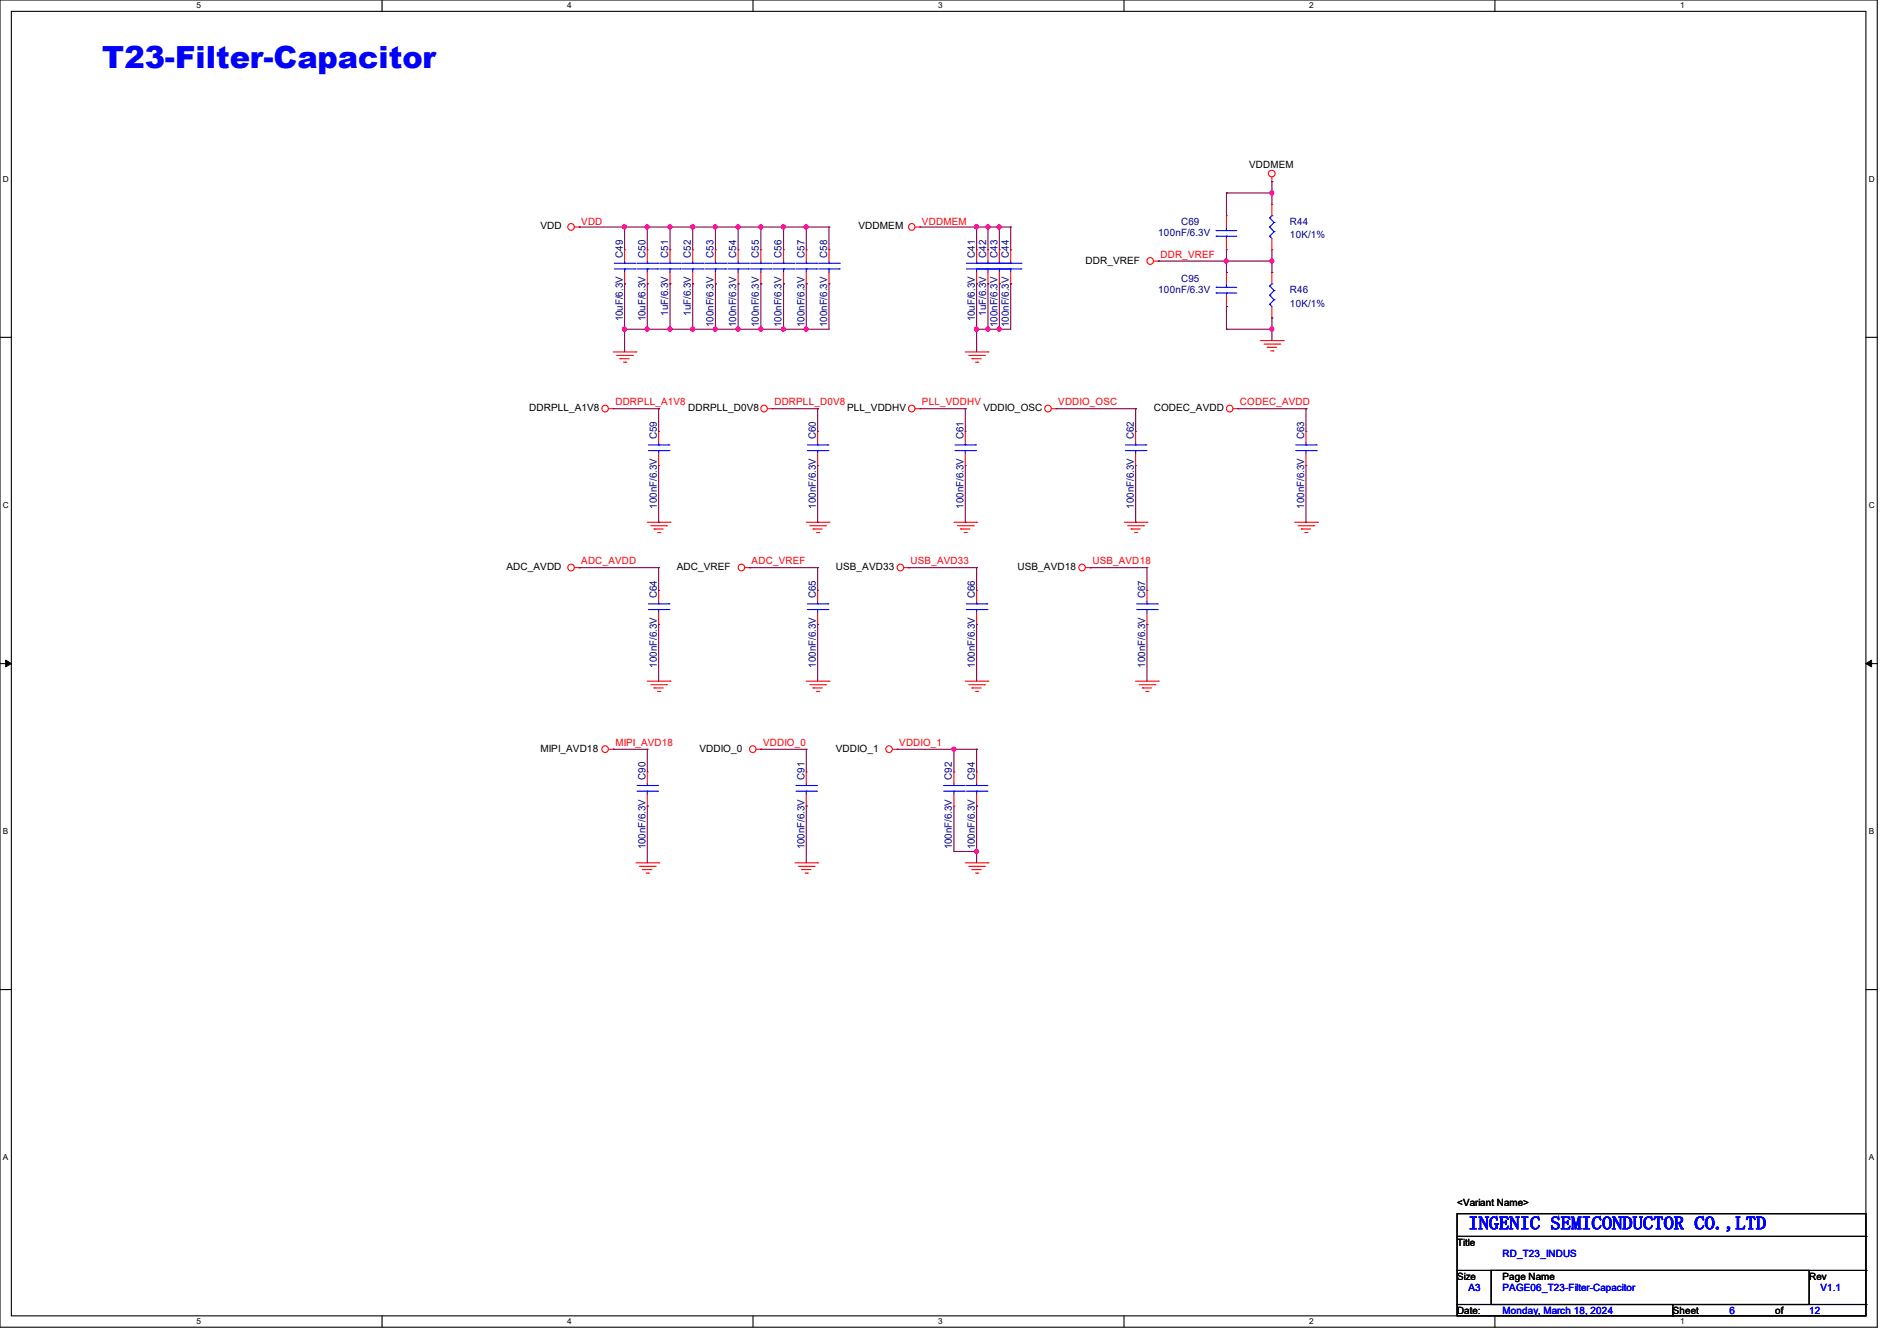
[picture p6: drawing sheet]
<svg xmlns="http://www.w3.org/2000/svg" width="297mm" height="210mm" viewBox="0 0 297 210" stroke-linecap="round" stroke-linejoin="round" font-family="sans-serif">
<path d="M0 0h293.9v207.9h-293.9zM1.8 1.8h290.3v204.3h-290.3z" fill="none" stroke="#000" stroke-width=".17"/>
<g fill="#fff">
<path d="M30.8 .2h.7v1.4h-.7z"/>
<path d="M30.8 206.2h.7v1.4h-.7z"/>
</g>
<path d="M59.8 0v1.8M59.8 206.1v1.8" fill="none" stroke="#000" stroke-width=".17"/>
<g fill="#fff">
<path d="M88.8 .2h.7v1.4h-.7z"/>
<path d="M88.8 206.2h.7v1.4h-.7z"/>
</g>
<path d="M117.9 0v1.8M117.9 206.1v1.8" fill="none" stroke="#000" stroke-width=".17"/>
<g fill="#fff">
<path d="M146.9 .2h.7v1.4h-.7z"/>
<path d="M146.9 206.2h.7v1.4h-.7z"/>
</g>
<path d="M176 0v1.8M176 206.1v1.8" fill="none" stroke="#000" stroke-width=".17"/>
<g fill="#fff">
<path d="M205 .2h.7v1.4h-.7z"/>
<path d="M205 206.2h.7v1.4h-.7z"/>
</g>
<path d="M234.1 0v1.8M234.1 206.1v1.8" fill="none" stroke="#000" stroke-width=".17"/>
<g fill="#fff">
<path d="M263.1 .2h.6v1.4h-.6z"/>
<path d="M263.1 206.2h.6v1.4h-.6z"/>
<path d="M.5 27.3h.9v1.4h-.9z"/>
<path d="M292.6 27.3h.9v1.4h-.9z"/>
<path d="M.5 78.4h.9v1.4h-.9z"/>
<path d="M292.6 78.4h.9v1.4h-.9z"/>
</g>
<path d="M0 52.8h1.8M292.1 52.8h1.8" fill="none" stroke="#000" stroke-width=".17"/>
<g fill="#fff">
<path d="M.5 129.5h.8v1.4h-.8z"/>
<path d="M292.6 129.5h.8v1.4h-.8z"/>
</g>
<path d="M0 103.9h1.8M292.1 103.9h1.8" fill="none" stroke="#000" stroke-width=".17"/>
<path d="M.9 103.4l.9 .5-.9 .5zM292.1 103.9l.9-.5v1z" fill="#000" stroke="#000" stroke-width=".16"/>
<g fill="#fff">
<path d="M.5 180.5h.8v1.4h-.8z"/>
<path d="M292.6 180.5h.8v1.4h-.8z"/>
</g>
<path d="M0 155h1.8M292.1 155h1.8M228.1 190.1h64v16h-64zM228.1 193.6h64M228.1 199h64M233.5 199h49.8v5.3h-49.8zM292.1 193.6h.1M292.1 199h.1M228.1 204.3h64M261.9 206.1h.1M261.9 204.3v1.8M292.1 204.3h.1" fill="none" stroke="#000" stroke-width=".17"/>
<g fill="none" stroke="#f00" stroke-width=".17">
<path d="M90 35.6h.7M90.7 35.6h.1M97.8 39.1h.1M97.8 39.1v1.8M101.3 39.1h.1M101.3 39.1v1.8M104.9 39.1h.1M104.9 39.1v1.8M108.5 39.1h.1M108.5 39.1v1.8M112 39.1h.1M112 39.1v1.8"/>
<path d="M115.6 39.1h.1M115.6 39.1v1.8M119.1 39.1h.1M119.1 39.1v1.8M122.7 39.1h.1M122.7 39.1v1.8M126.2 39.1h.1M126.2 39.1v1.8M129.8 39.1h.1M129.8 39.1v1.8M143.3 35.6h.7M144 35.6h.1"/>
<path d="M152.9 39.1h.1M152.9 39.1v1.8M154.7 39.1h.1M154.7 39.1v1.8M156.5 39.1h.1M156.5 39.1v1.8M158.2 39.1h.1M158.2 39.1v1.8M192 39.1h.1M192 33.8h.1M192 33.8v1.8M192 37.3v1.8"/>
<path d="M199.1 28.4h.1M199.1 39.1h.1M199.1 32h.1M199.1 27.7v.7M199.1 32v1.8M199.1 37.3v1.8M96 55.1h3.6M96.6 55.7h2.4M97.1 56.2h.1M97.1 56.2h1.4M97.6 56.7h.4M97.8 44.4h.1"/>
<path d="M97.8 42.7v1.7M98 56.7h.1M99 55.7h.1M99.6 55.1h.1M101.3 44.4h.1M101.3 42.7v1.7M104.9 44.4h.1M104.9 42.7v1.7M108.5 44.4h.1M108.5 42.7v1.7M112 44.4h.1M112 42.7v1.7"/>
<path d="M115.6 44.4h.1M115.6 42.7v1.7M119.1 44.4h.1M119.1 42.7v1.7M122.7 44.4h.1M122.7 42.7v1.7M126.2 44.4h.1M126.2 42.7v1.7M129.8 44.4h.1M129.8 42.7v1.7M151.1 55.1h3.6M151.7 55.7h2.4"/>
<path d="M152.2 56.2h.1M152.2 56.2h1.4M152.7 56.7h.4M152.9 44.4h.1M152.9 42.7v1.7M153.1 56.7h.1M154.1 55.7h.1M154.7 55.1h.1M154.7 44.4h.1M154.7 42.7v1.7M156.5 44.4h.1M156.5 42.7v1.7"/>
<path d="M158.2 44.4h.1M158.2 42.7v1.7M180.6 40.9h.8M181.4 40.9h.1M192 48h.1M192 42.7h.1M192 42.7v1.7M192 46.2v1.8M197.4 53.3h3.5M197.9 53.9h2.5M198.4 54.4h.1M198.4 54.4h1.5"/>
<path d="M199 54.9h.3M199.1 49.8h.1M199.1 42.7h.1M199.1 42.7v1.7M199.1 48v1.8M199.3 54.9h.1M200.4 53.9h.1M200.9 53.3h.1M95.3 64h.7M96 64h.1M103.1 67.6h.1M103.1 72.9h.1"/>
<path d="M103.1 67.6v1.7M103.1 71.1v1.8M120.2 64h.7M120.9 64h.1M128 67.6h.1M128 72.9h.1M128 67.6v1.7M128 71.1v1.8M143.3 64h.7M144 64h.1M151.1 67.6h.1M151.1 72.9h.1"/>
<path d="M151.1 67.6v1.7M151.1 71.1v1.8M164.6 64h.8M165.4 64h.1M177.8 67.6h.1M177.8 72.9h.1M177.8 67.6v1.7M177.8 71.1v1.8M193.1 64h.7M193.8 64h.1M204.5 67.6h.1M204.5 72.9h.1"/>
<path d="M204.5 67.6v1.7M204.5 71.1v1.8M90 88.9h.7M90.7 88.9h.1M101.3 81.8h3.6M101.9 82.3h2.5M102.4 82.8h.1M102.4 82.8h1.4M103 83.4h.3M103.1 92.5h.1M103.1 97.8h.1M103.1 92.5v1.7"/>
<path d="M103.1 96v1.8M103.3 83.4h.1M104.4 82.3h.1M104.9 81.8h.1M116.6 88.9h.7M117.3 88.9h.1M126.2 81.8h3.6M126.8 82.3h2.4M127.3 82.8h.1M127.3 82.8h1.4M127.8 83.4h.4M128 92.5h.1"/>
<path d="M128 97.8h.1M128 92.5v1.7M128 96v1.8M128.2 83.4h.1M129.2 82.3h.1M129.8 81.8h.1M141.5 88.9h.7M142.2 88.9h.1M149.4 81.8h3.5M149.9 82.3h2.5M150.4 82.8h.1M150.4 82.8h1.4"/>
<path d="M151 83.4h.3M151.3 83.4h.1M152.4 82.3h.1M152.9 81.8h.1M152.9 92.5h.1M152.9 97.8h.1M152.9 92.5v1.7M152.9 96v1.8M170 88.9h.7M170.7 88.9h.1M176 81.8h3.6M176.6 82.3h2.4"/>
<path d="M177.1 82.8h.1M177.1 82.8h1.4M177.6 83.4h.4M178 83.4h.1M179 82.3h.1M179.6 81.8h.1M179.6 92.5h.1M179.6 97.8h.1M179.6 92.5v1.7M179.6 96v1.8M202.7 81.8h3.5M203.2 82.3h2.5"/>
<path d="M203.8 82.8h.1M203.8 82.8h1.4M204.3 83.4h.3M204.6 83.4h.1M205.7 82.3h.1M206.2 81.8h.1M95.3 117.3h.7M96 117.3h.1M101.3 106.7h3.6M101.9 107.2h2.5M102.4 107.7h.1M102.4 107.7h1.4"/>
<path d="M103 108.3h.3M103.3 108.3h.1M104.4 107.2h.1M104.9 106.7h.1M118.4 117.3h.7M119.1 117.3h.1M126.2 106.7h3.6M126.8 107.2h2.4M127.3 107.7h.1M127.3 107.7h1.4M127.8 108.3h.4M128.2 108.3h.1"/>
<path d="M129.2 107.2h.1M129.8 106.7h.1M139.7 117.3h.8M140.5 117.3h.1M151.1 106.7h3.6M151.7 107.2h2.4M152.2 107.7h.1M152.2 107.7h1.4M152.7 108.3h.4M153.1 108.3h.1M154.1 107.2h.1M154.7 106.7h.1"/>
<path d="M177.8 106.7h3.6M178.4 107.2h2.4M178.9 107.7h.1M178.9 107.7h1.4M179.4 108.3h.3M179.7 108.3h.1M180.8 107.2h.1M181.4 106.7h.1M99.6 135.1h3.5M100.1 135.7h2.5M100.6 136.2h.1M100.6 136.2h1.5"/>
<path d="M101.2 136.7h.3M101.3 120.9h.1M101.3 126.2h.1M101.3 120.9v1.8M101.3 124.5v1.7M101.5 136.7h.1M102.6 135.7h.1M103.1 135.1h.1M124.5 135.1h3.5M125 135.7h2.5M125.5 136.2h.1M125.5 136.2h1.5"/>
<path d="M126.1 136.7h.3M126.2 120.9h.1M126.2 126.2h.1M126.2 120.9v1.8M126.2 124.5v1.7M126.4 136.7h.1M127.5 135.7h.1M128 135.1h.1M149.4 120.9h.1M149.4 126.2h.1M149.4 120.9v1.8M149.4 124.5v1.7"/>
<path d="M151.1 135.1h3.6M151.7 135.7h2.4M152.2 136.2h.1M152.2 136.2h1.4M152.7 136.7h.4M152.9 120.9h.1M152.9 126.2h.1M152.9 120.9v1.8M152.9 124.5v1.7M153.1 136.7h.1M154.1 135.7h.1M154.7 135.1h.1"/>
<circle cx="89.4" cy="35.5" r=".52"/>
<circle cx="142.7" cy="35.5" r=".52"/>
<circle cx="199.1" cy="27.2" r=".52"/>
<circle cx="180.1" cy="40.9" r=".52"/>
<circle cx="94.7" cy="64" r=".52"/>
<circle cx="119.6" cy="64" r=".52"/>
<circle cx="142.7" cy="64" r=".52"/>
<circle cx="164.1" cy="64" r=".52"/>
<circle cx="192.5" cy="64" r=".52"/>
<circle cx="89.4" cy="88.9" r=".52"/>
<circle cx="116.1" cy="88.9" r=".52"/>
<circle cx="141" cy="88.9" r=".52"/>
<circle cx="169.4" cy="88.9" r=".52"/>
<circle cx="94.7" cy="117.3" r=".52"/>
<circle cx="117.8" cy="117.3" r=".52"/>
<circle cx="139.2" cy="117.3" r=".52"/>
</g>
<g fill="none" stroke="#00f" stroke-width=".17">
<path d="M190.4 36.1h.1M190.4 37h.1M190.4 36.1h3.2M190.4 37h3.2M192 37h.1M192 36.1h.1M192 35.6v.5M192 37v.3M198.8 37h.1M198.8 35.6h.1M198.8 34.1h.1M198.8 37l.3 .3"/>
<path d="M198.8 35.6l.7 .7M198.8 34.1l.7 .7M199.1 33.8h.1M199.1 33.8l-.3 .3M199.5 36.3h.1M199.5 34.8h.1M199.5 36.3l-.7 .7M199.5 34.8l-.7 .8M96.2 42.1h3.2M96.2 41.2h3.2M97.8 41.2h.1M97.8 42.1h.1"/>
<path d="M97.8 40.9v.3M97.8 42.1v.6M99.4 42.1h.1M99.4 41.2h.1M99.7 42.1h3.3M99.7 41.2h3.3M101.3 41.2h.1M101.3 42.1h.1M101.3 40.9v.3M101.3 42.1v.6M103 42.1h.1M103 41.2h.1"/>
<path d="M103.3 42.1h3.2M103.3 41.2h3.2M104.9 41.2h.1M104.9 42.1h.1M104.9 40.9v.3M104.9 42.1v.6M106.5 42.1h.1M106.5 41.2h.1M106.8 42.1h3.3M106.8 41.2h3.3M108.5 41.2h.1M108.5 42.1h.1"/>
<path d="M108.5 40.9v.3M108.5 42.1v.6M110.1 42.1h.1M110.1 41.2h.1M110.4 42.1h3.2M110.4 41.2h3.2M112 41.2h.1M112 42.1h.1M112 40.9v.3M112 42.1v.6M113.6 42.1h.1M113.6 41.2h.1"/>
<path d="M114 42.1h3.2M114 41.2h3.2M115.6 41.2h.1M115.6 42.1h.1M115.6 40.9v.3M115.6 42.1v.6M117.2 42.1h.1M117.2 41.2h.1M117.5 42.1h3.2M117.5 41.2h3.2M119.1 41.2h.1M119.1 42.1h.1"/>
<path d="M119.1 40.9v.3M119.1 42.1v.6M120.7 42.1h.1M120.7 41.2h.1M121.1 42.1h3.2M121.1 41.2h3.2M122.7 41.2h.1M122.7 42.1h.1M122.7 40.9v.3M122.7 42.1v.6M124.3 42.1h.1M124.3 41.2h.1"/>
<path d="M124.6 42.1h3.2M124.6 41.2h3.2M126.2 41.2h.1M126.2 42.1h.1M126.2 40.9v.3M126.2 42.1v.6M127.8 42.1h.1M127.8 41.2h.1M128.2 42.1h3.2M128.2 41.2h3.2M129.8 41.2h.1M129.8 42.1h.1"/>
<path d="M129.8 40.9v.3M129.8 42.1v.6M131.4 42.1h.1M131.4 41.2h.1M151.3 42.1h8.6M151.3 41.2h8.6M152.9 41.2h.1M152.9 42.1h.1M152.9 40.9v.3M152.9 42.1v.6M154.5 42.1h.1M154.5 41.2h.1"/>
<path d="M154.7 41.2h.1M154.7 42.1h.1M154.7 40.9v.3M154.7 42.1v.6M156.3 42.1h.1M156.3 41.2h.1M156.5 41.2h.1M156.5 42.1h.1M156.5 40.9v.3M156.5 42.1v.6M158.1 42.1h.1M158.1 41.2h.1"/>
<path d="M158.2 41.2h.1M158.2 42.1h.1M158.2 40.9v.3M158.2 42.1v.6M159.9 42.1h.1M159.9 41.2h.1M190.4 45h.1M190.4 45.9h.1M190.4 45h3.2M190.4 45.9h3.2M192 45.9h.1M192 45h.1"/>
<path d="M192 44.4v.6M192 45.9v.3M198.8 47.7h.1M198.8 46.2h.1M198.8 44.8h.1M198.8 47.7l.3 .3M198.8 46.2l.7 .7M198.8 44.8l.7 .7M199.1 44.4h.1M199.1 44.4l-.3 .4M199.5 46.9h.1M199.5 45.5h.1"/>
<path d="M199.5 46.9l-.7 .8M199.5 45.5l-.7 .7M101.5 70.6h3.2M101.5 69.7h3.2M103.1 69.7h.1M103.1 70.6h.1M103.1 69.3v.4M103.1 70.6v.5M104.7 70.6h.1M104.7 69.7h.1M126.4 70.6h3.2M126.4 69.7h3.2"/>
<path d="M128 69.7h.1M128 70.6h.1M128 69.3v.4M128 70.6v.5M129.6 70.6h.1M129.6 69.7h.1M149.5 70.6h3.2M149.5 69.7h3.2M151.1 69.7h.1M151.1 70.6h.1M151.1 69.3v.4M151.1 70.6v.5"/>
<path d="M152.7 70.6h.1M152.7 69.7h.1M176.2 70.6h3.2M176.2 69.7h3.2M177.8 69.7h.1M177.8 70.6h.1M177.8 69.3v.4M177.8 70.6v.5M179.4 70.6h.1M179.4 69.7h.1M202.9 70.6h3.2M202.9 69.7h3.2"/>
<path d="M204.5 69.7h.1M204.5 70.6h.1M204.5 69.3v.4M204.5 70.6v.5M206.1 70.6h.1M206.1 69.7h.1M101.5 95.5h3.2M101.5 94.6h3.2M103.1 94.6h.1M103.1 95.5h.1M103.1 94.2v.4M103.1 95.5v.5"/>
<path d="M104.7 95.5h.1M104.7 94.6h.1M126.4 95.5h3.2M126.4 94.6h3.2M128 94.6h.1M128 95.5h.1M128 94.2v.4M128 95.5v.5M129.6 95.5h.1M129.6 94.6h.1M151.3 95.5h3.2M151.3 94.6h3.2"/>
<path d="M152.9 94.6h.1M152.9 95.5h.1M152.9 94.2v.4M152.9 95.5v.5M154.5 95.5h.1M154.5 94.6h.1M178 95.5h3.2M178 94.6h3.2M179.6 94.6h.1M179.6 95.5h.1M179.6 94.2v.4M179.6 95.5v.5"/>
<path d="M181.2 95.5h.1M181.2 94.6h.1M99.7 123.9h3.3M99.7 123h3.3M101.3 123h.1M101.3 123.9h.1M101.3 122.7v.3M101.3 123.9v.6M103 123.9h.1M103 123h.1M124.6 123.9h3.2M124.6 123h3.2"/>
<path d="M126.2 123h.1M126.2 123.9h.1M126.2 122.7v.3M126.2 123.9v.6M127.8 123.9h.1M127.8 123h.1M147.7 123.9h3.3M147.7 123h3.3M149.4 123h.1M149.4 123.9h.1M149.4 122.7v.3M149.4 123.9v.6"/>
<path d="M151 123.9h.1M151 123h.1M151.3 123.9h3.2M151.3 123h3.2M152.9 123h.1M152.9 123.9h.1M152.9 122.7v.3M152.9 123.9v.6M154.5 123.9h.1M154.5 123h.1"/>
</g>
<g fill="none" stroke="#800040" stroke-width=".17">
<path d="M90.7 35.6h.1M90.7 35.6h39.1M97.8 35.6h.1M97.8 35.6v3.5M101.3 35.6h.1M101.3 35.6v3.5M104.9 35.6h.1M104.9 35.6v3.5M108.5 35.6h.1M108.5 35.6v3.5M112 35.6h.1M112 35.6v3.5"/>
<path d="M115.6 35.6h.1M115.6 35.6v3.5M119.1 35.6h.1M119.1 35.6v3.5M122.7 35.6h.1M122.7 35.6v3.5M126.2 35.6h.1M126.2 35.6v3.5M129.8 35.6h.1M129.8 35.6v3.5M144 35.6h14.2M152.9 35.6h.1"/>
<path d="M152.9 35.6v3.5M154.7 35.6h.1M154.7 35.6v3.5M156.5 35.6h.1M156.5 35.6v3.5M158.2 35.6h.1M158.2 35.6v3.5M192 30.2h.1M192 30.2v3.6M192 39.1v3.6M192 30.2h7.1M199.1 30.2h.1"/>
<path d="M199.1 28.4h.1M199.1 28.4v3.6M199.1 39.1v3.6M97.8 51.6h.1M97.8 44.4h.1M97.8 44.4v10.7M101.3 51.6h.1M101.3 44.4h.1M101.3 44.4v7.2M104.9 51.6h.1M104.9 44.4h.1M104.9 44.4v7.2"/>
<path d="M108.5 51.6h.1M108.5 44.4h.1M108.5 44.4v7.2M112 44.4h.1M112 51.6h.1M112 44.4v7.2M115.6 44.4h.1M115.6 51.6h.1M115.6 44.4v7.2M119.1 44.4h.1M119.1 51.6h.1M119.1 44.4v7.2"/>
<path d="M122.7 44.4h.1M122.7 51.6h.1M122.7 44.4v7.2M126.2 44.4h.1M126.2 51.6h.1M126.2 44.4v7.2M129.8 44.4h.1M129.8 44.4v7.2h-32M152.9 44.4h.1M152.9 51.6h.1M152.9 44.4v10.7M154.7 44.4h.1"/>
<path d="M154.7 51.6h.1M154.7 44.4v7.2M156.5 44.4h.1M156.5 51.6h.1M156.5 44.4v7.2M158.2 44.4h.1M158.2 44.4v7.2h-5.3M181.4 40.9h.1M181.4 40.9h17.7M192 51.6h.1M192 40.9h.1M192 48h.1"/>
<path d="M192 42.7h.1M192 51.6h7.1M192 48v3.6M199.1 51.6h.1M199.1 40.9h.1M199.1 49.8h.1M199.1 42.7h.1M199.1 49.8v3.5M96 64h7.1M103.1 64h.1M103.1 64v3.6M103.1 72.9v8.9"/>
<path d="M120.9 64h7.1M128 64h.1M128 64v3.6M128 72.9v8.9M144 64h7.1M151.1 64h.1M151.1 64v3.6M151.1 72.9v8.9M165.4 64h12.4M177.8 64h.1M177.8 64v3.6M177.8 72.9v8.9"/>
<path d="M193.8 64h10.7M204.5 64h.1M204.5 64v3.6M204.5 72.9v8.9M90.7 88.9h.1M90.7 88.9h12.4M103.1 81.8h.1M103.1 97.8h.1M103.1 88.9h.1M103.1 88.9v3.6M103.1 97.8v8.9M117.3 88.9h.1"/>
<path d="M117.3 88.9h10.7M128 81.8h.1M128 97.8h.1M128 88.9h.1M128 88.9v3.6M128 97.8v8.9M142.2 88.9h.1M142.2 88.9h10.7M151.1 81.8h.1M152.9 97.8h.1M152.9 88.9h.1M152.9 88.9v3.6"/>
<path d="M152.9 97.8v8.9M170.7 88.9h.1M170.7 88.9h8.9M177.8 81.8h.1M179.6 97.8h.1M179.6 88.9h.1M179.6 88.9v3.6M179.6 97.8v8.9M204.5 81.8h.1M96 117.3h.1M96 117.3h5.3M101.3 117.3h.1"/>
<path d="M101.3 117.3v3.6M119.1 117.3h.1M119.1 117.3h7.1M126.2 117.3h.1M126.2 117.3v3.6M140.5 117.3h.1M140.5 117.3h12.4M149.4 117.3h.1M149.4 117.3v3.6M152.9 117.3h.1M152.9 117.3v3.6M101.3 126.2h.1"/>
<path d="M101.3 126.2v8.9M126.2 126.2h.1M126.2 126.2v8.9M149.4 133.3h.1M149.4 126.2v7.1M149.4 133.3h3.5M152.9 133.3h.1M152.9 126.2h.1M152.9 126.2v8.9"/>
</g>
<g fill="#f0f" stroke="#f0f" stroke-width=".17">
<circle cx="104.9" cy="51.5" r=".32"/>
<circle cx="101.3" cy="51.5" r=".32"/>
<circle cx="112" cy="51.5" r=".32"/>
<circle cx="108.4" cy="51.5" r=".32"/>
<circle cx="112" cy="35.5" r=".32"/>
<circle cx="108.4" cy="35.5" r=".32"/>
<circle cx="101.3" cy="35.5" r=".32"/>
<circle cx="104.9" cy="35.5" r=".32"/>
<circle cx="97.8" cy="35.5" r=".32"/>
<circle cx="115.5" cy="35.5" r=".32"/>
<circle cx="154.7" cy="35.5" r=".32"/>
<circle cx="154.7" cy="51.5" r=".32"/>
<circle cx="152.9" cy="51.5" r=".32"/>
<circle cx="152.9" cy="35.5" r=".32"/>
<circle cx="156.4" cy="51.5" r=".32"/>
<circle cx="119.1" cy="51.5" r=".32"/>
<circle cx="115.5" cy="51.5" r=".32"/>
<circle cx="122.7" cy="51.5" r=".32"/>
<circle cx="122.7" cy="35.5" r=".32"/>
<circle cx="119.1" cy="35.5" r=".32"/>
<circle cx="97.8" cy="51.5" r=".32"/>
<circle cx="156.4" cy="35.5" r=".32"/>
<circle cx="192" cy="40.9" r=".32"/>
<circle cx="199.1" cy="40.9" r=".32"/>
<circle cx="199.1" cy="51.5" r=".32"/>
<circle cx="199.1" cy="30.2" r=".32"/>
<circle cx="149.3" cy="117.3" r=".32"/>
<circle cx="152.9" cy="133.3" r=".32"/>
<circle cx="126.2" cy="35.5" r=".32"/>
<circle cx="126.2" cy="51.5" r=".32"/>
</g>
<text font-size="4.8" fill="#00f" x="16" y="10.6">T23-Filter-Capacitor</text>
<text font-size="2.8" fill="#00f" x="229.9" y="192.5">INGENIC SEMICONDUCTOR CO.,LTD</text>
<g font-size="1.6">
<text x="195.6" y="26.3">VDDMEM</text>
<text x="84.6" y="35.9">VDD</text>
<text x="134.4" y="35.9">VDDMEM</text>
<text x="170" y="41.3">DDR_VREF</text>
<text x="82.8" y="64.4">DDRPLL_A1V8</text>
<text x="107.7" y="64.4">DDRPLL_D0V8</text>
<text x="132.6" y="64.4">PLL_VDDHV</text>
<text x="154" y="64.4">VDDIO_OSC</text>
<text x="180.6" y="64.4">CODEC_AVDD</text>
<text x="79.3" y="89.3">ADC_AVDD</text>
<text x="106" y="89.3">ADC_VREF</text>
<text x="130.9" y="89.3">USB_AVD33</text>
<text x="159.3" y="89.3">USB_AVD18</text>
<text x="84.6" y="117.7">MIPI_AVD18</text>
<text x="109.5" y="117.7">VDDIO_0</text>
<text x="130.9" y="117.7">VDDIO_1</text>
<text x="228.1" y="188.8">&lt;Variant Name&gt;</text>
<text x="228.1" y="195.1">Title</text>
<text x="228.1" y="200.4">Size</text>
<text x="235.2" y="200.4">Page Name</text>
<text x="283.3" y="200.4">Rev</text>
<text x="228.1" y="205.7">Date:</text>
<text x="261.9" y="205.7">Sheet</text>
<text x="277.9" y="205.7">of</text>
</g>
<g font-size="1.6" fill="#f00">
<text x="91" y="35.2">VDD</text>
<text x="144.4" y="35.2">VDDMEM</text>
<text x="181.7" y="40.3">DDR_VREF</text>
<text x="96.3" y="63.5">DDRPLL_A1V8</text>
<text x="121.2" y="63.5">DDRPLL_D0V8</text>
<text x="144.4" y="63.5">PLL_VDDHV</text>
<text x="165.7" y="63.5">VDDIO_OSC</text>
<text x="194.1" y="63.5">CODEC_AVDD</text>
<text x="91" y="88.3">ADC_AVDD</text>
<text x="117.7" y="88.3">ADC_VREF</text>
<text x="142.6" y="88.3">USB_AVD33</text>
<text x="171" y="88.3">USB_AVD18</text>
<text x="96.3" y="116.8">MIPI_AVD18</text>
<text x="119.5" y="116.8">VDDIO_0</text>
<text x="140.8" y="116.8">VDDIO_1</text>
</g>
<g font-size="1.6" fill="#000080">
<text x="184.9" y="35.2">C69</text>
<text x="202" y="35.2">R44</text>
<text x="97.5" y="40.3" transform="rotate(-90 97.5 40.3)">C49</text>
<text x="101" y="40.3" transform="rotate(-90 101 40.3)">C50</text>
<text x="104.6" y="40.3" transform="rotate(-90 104.6 40.3)">C51</text>
<text x="108.2" y="40.3" transform="rotate(-90 108.2 40.3)">C52</text>
<text x="111.7" y="40.3" transform="rotate(-90 111.7 40.3)">C53</text>
<text x="115.3" y="40.3" transform="rotate(-90 115.3 40.3)">C54</text>
<text x="118.8" y="40.3" transform="rotate(-90 118.8 40.3)">C55</text>
<text x="122.4" y="40.3" transform="rotate(-90 122.4 40.3)">C56</text>
<text x="125.9" y="40.3" transform="rotate(-90 125.9 40.3)">C57</text>
<text x="129.5" y="40.3" transform="rotate(-90 129.5 40.3)">C58</text>
<text x="152.6" y="40.3" transform="rotate(-90 152.6 40.3)">C41</text>
<text x="154.4" y="40.3" transform="rotate(-90 154.4 40.3)">C42</text>
<text x="156.2" y="40.3" transform="rotate(-90 156.2 40.3)">C43</text>
<text x="157.9" y="40.3" transform="rotate(-90 157.9 40.3)">C44</text>
<text x="181.4" y="37">100nF/6.3V</text>
<text x="202" y="37.3">10K/1%</text>
<text x="181.4" y="45.9">100nF/6.3V</text>
<text x="184.9" y="44.1">C95</text>
<text x="202" y="45.9">R46</text>
<text x="97.5" y="50.3" transform="rotate(-90 97.5 50.3)">10uF/6.3V</text>
<text x="101" y="50.3" transform="rotate(-90 101 50.3)">10uF/6.3V</text>
<text x="104.6" y="49.4" transform="rotate(-90 104.6 49.4)">1uF/6.3V</text>
<text x="108.2" y="49.4" transform="rotate(-90 108.2 49.4)">1uF/6.3V</text>
<text x="111.7" y="51.2" transform="rotate(-90 111.7 51.2)">100nF/6.3V</text>
<text x="115.3" y="51.2" transform="rotate(-90 115.3 51.2)">100nF/6.3V</text>
<text x="118.8" y="51.2" transform="rotate(-90 118.8 51.2)">100nF/6.3V</text>
<text x="122.4" y="51.2" transform="rotate(-90 122.4 51.2)">100nF/6.3V</text>
<text x="125.9" y="51.2" transform="rotate(-90 125.9 51.2)">100nF/6.3V</text>
<text x="129.5" y="51.2" transform="rotate(-90 129.5 51.2)">100nF/6.3V</text>
<text x="152.6" y="50.3" transform="rotate(-90 152.6 50.3)">10uF/6.3V</text>
<text x="154.4" y="49.4" transform="rotate(-90 154.4 49.4)">1uF/6.3V</text>
<text x="156.2" y="51.2" transform="rotate(-90 156.2 51.2)">100nF/6.3V</text>
<text x="157.9" y="51.2" transform="rotate(-90 157.9 51.2)">100nF/6.3V</text>
<text x="202" y="48">10K/1%</text>
<text x="102.8" y="68.8" transform="rotate(-90 102.8 68.8)">C59</text>
<text x="127.7" y="68.8" transform="rotate(-90 127.7 68.8)">C60</text>
<text x="150.8" y="68.8" transform="rotate(-90 150.8 68.8)">C61</text>
<text x="177.5" y="68.8" transform="rotate(-90 177.5 68.8)">C62</text>
<text x="204.2" y="68.8" transform="rotate(-90 204.2 68.8)">C63</text>
<text x="102.8" y="79.7" transform="rotate(-90 102.8 79.7)">100nF/6.3V</text>
<text x="127.7" y="79.7" transform="rotate(-90 127.7 79.7)">100nF/6.3V</text>
<text x="150.8" y="79.7" transform="rotate(-90 150.8 79.7)">100nF/6.3V</text>
<text x="177.5" y="79.7" transform="rotate(-90 177.5 79.7)">100nF/6.3V</text>
<text x="204.2" y="79.7" transform="rotate(-90 204.2 79.7)">100nF/6.3V</text>
<text x="102.8" y="93.7" transform="rotate(-90 102.8 93.7)">C64</text>
<text x="127.7" y="93.7" transform="rotate(-90 127.7 93.7)">C65</text>
<text x="152.6" y="93.7" transform="rotate(-90 152.6 93.7)">C66</text>
<text x="179.3" y="93.7" transform="rotate(-90 179.3 93.7)">C67</text>
<text x="102.8" y="104.6" transform="rotate(-90 102.8 104.6)">100nF/6.3V</text>
<text x="127.7" y="104.6" transform="rotate(-90 127.7 104.6)">100nF/6.3V</text>
<text x="152.6" y="104.6" transform="rotate(-90 152.6 104.6)">100nF/6.3V</text>
<text x="179.3" y="104.6" transform="rotate(-90 179.3 104.6)">100nF/6.3V</text>
<text x="101" y="122.1" transform="rotate(-90 101 122.1)">C90</text>
<text x="125.9" y="122.1" transform="rotate(-90 125.9 122.1)">C91</text>
<text x="149.1" y="122.1" transform="rotate(-90 149.1 122.1)">C92</text>
<text x="152.6" y="122.1" transform="rotate(-90 152.6 122.1)">C94</text>
<text x="101" y="133" transform="rotate(-90 101 133)">100nF/6.3V</text>
<text x="125.9" y="133" transform="rotate(-90 125.9 133)">100nF/6.3V</text>
<text x="149.1" y="133" transform="rotate(-90 149.1 133)">100nF/6.3V</text>
<text x="152.6" y="133" transform="rotate(-90 152.6 133)">100nF/6.3V</text>
</g>
<g font-size="1.6" fill="#00f">
<text x="235.2" y="196.8">RD_T23_INDUS</text>
<text x="229.9" y="202.2">A3</text>
<text x="235.2" y="202.2">PAGE06_T23-Filter-Capacitor</text>
<text x="285" y="202.2">V1.1</text>
<text x="235.2" y="205.7">Monday, March 18, 2024</text>
<text x="270.8" y="205.7">6</text>
<text x="283.3" y="205.7">12</text>
</g>
<g font-size="1.3">
<text x="30.8" y="1.3">5</text>
<text x="88.8" y="1.3">4</text>
<text x="146.9" y="1.3">3</text>
<text x="205" y="1.3">2</text>
<text x="263.1" y="1.3">1</text>
<text x=".5" y="28.4">D</text>
<text x="292.6" y="28.4">D</text>
<text x=".5" y="79.5">C</text>
<text x="292.6" y="79.5">C</text>
<text x=".5" y="130.6">B</text>
<text x="292.6" y="130.6">B</text>
<text x=".5" y="181.7">A</text>
<text x="292.6" y="181.7">A</text>
<text x="30.8" y="207.4">5</text>
<text x="88.8" y="207.4">4</text>
<text x="146.9" y="207.4">3</text>
<text x="205" y="207.4">2</text>
<text x="263.1" y="207.4">1</text>
</g>
</svg>
